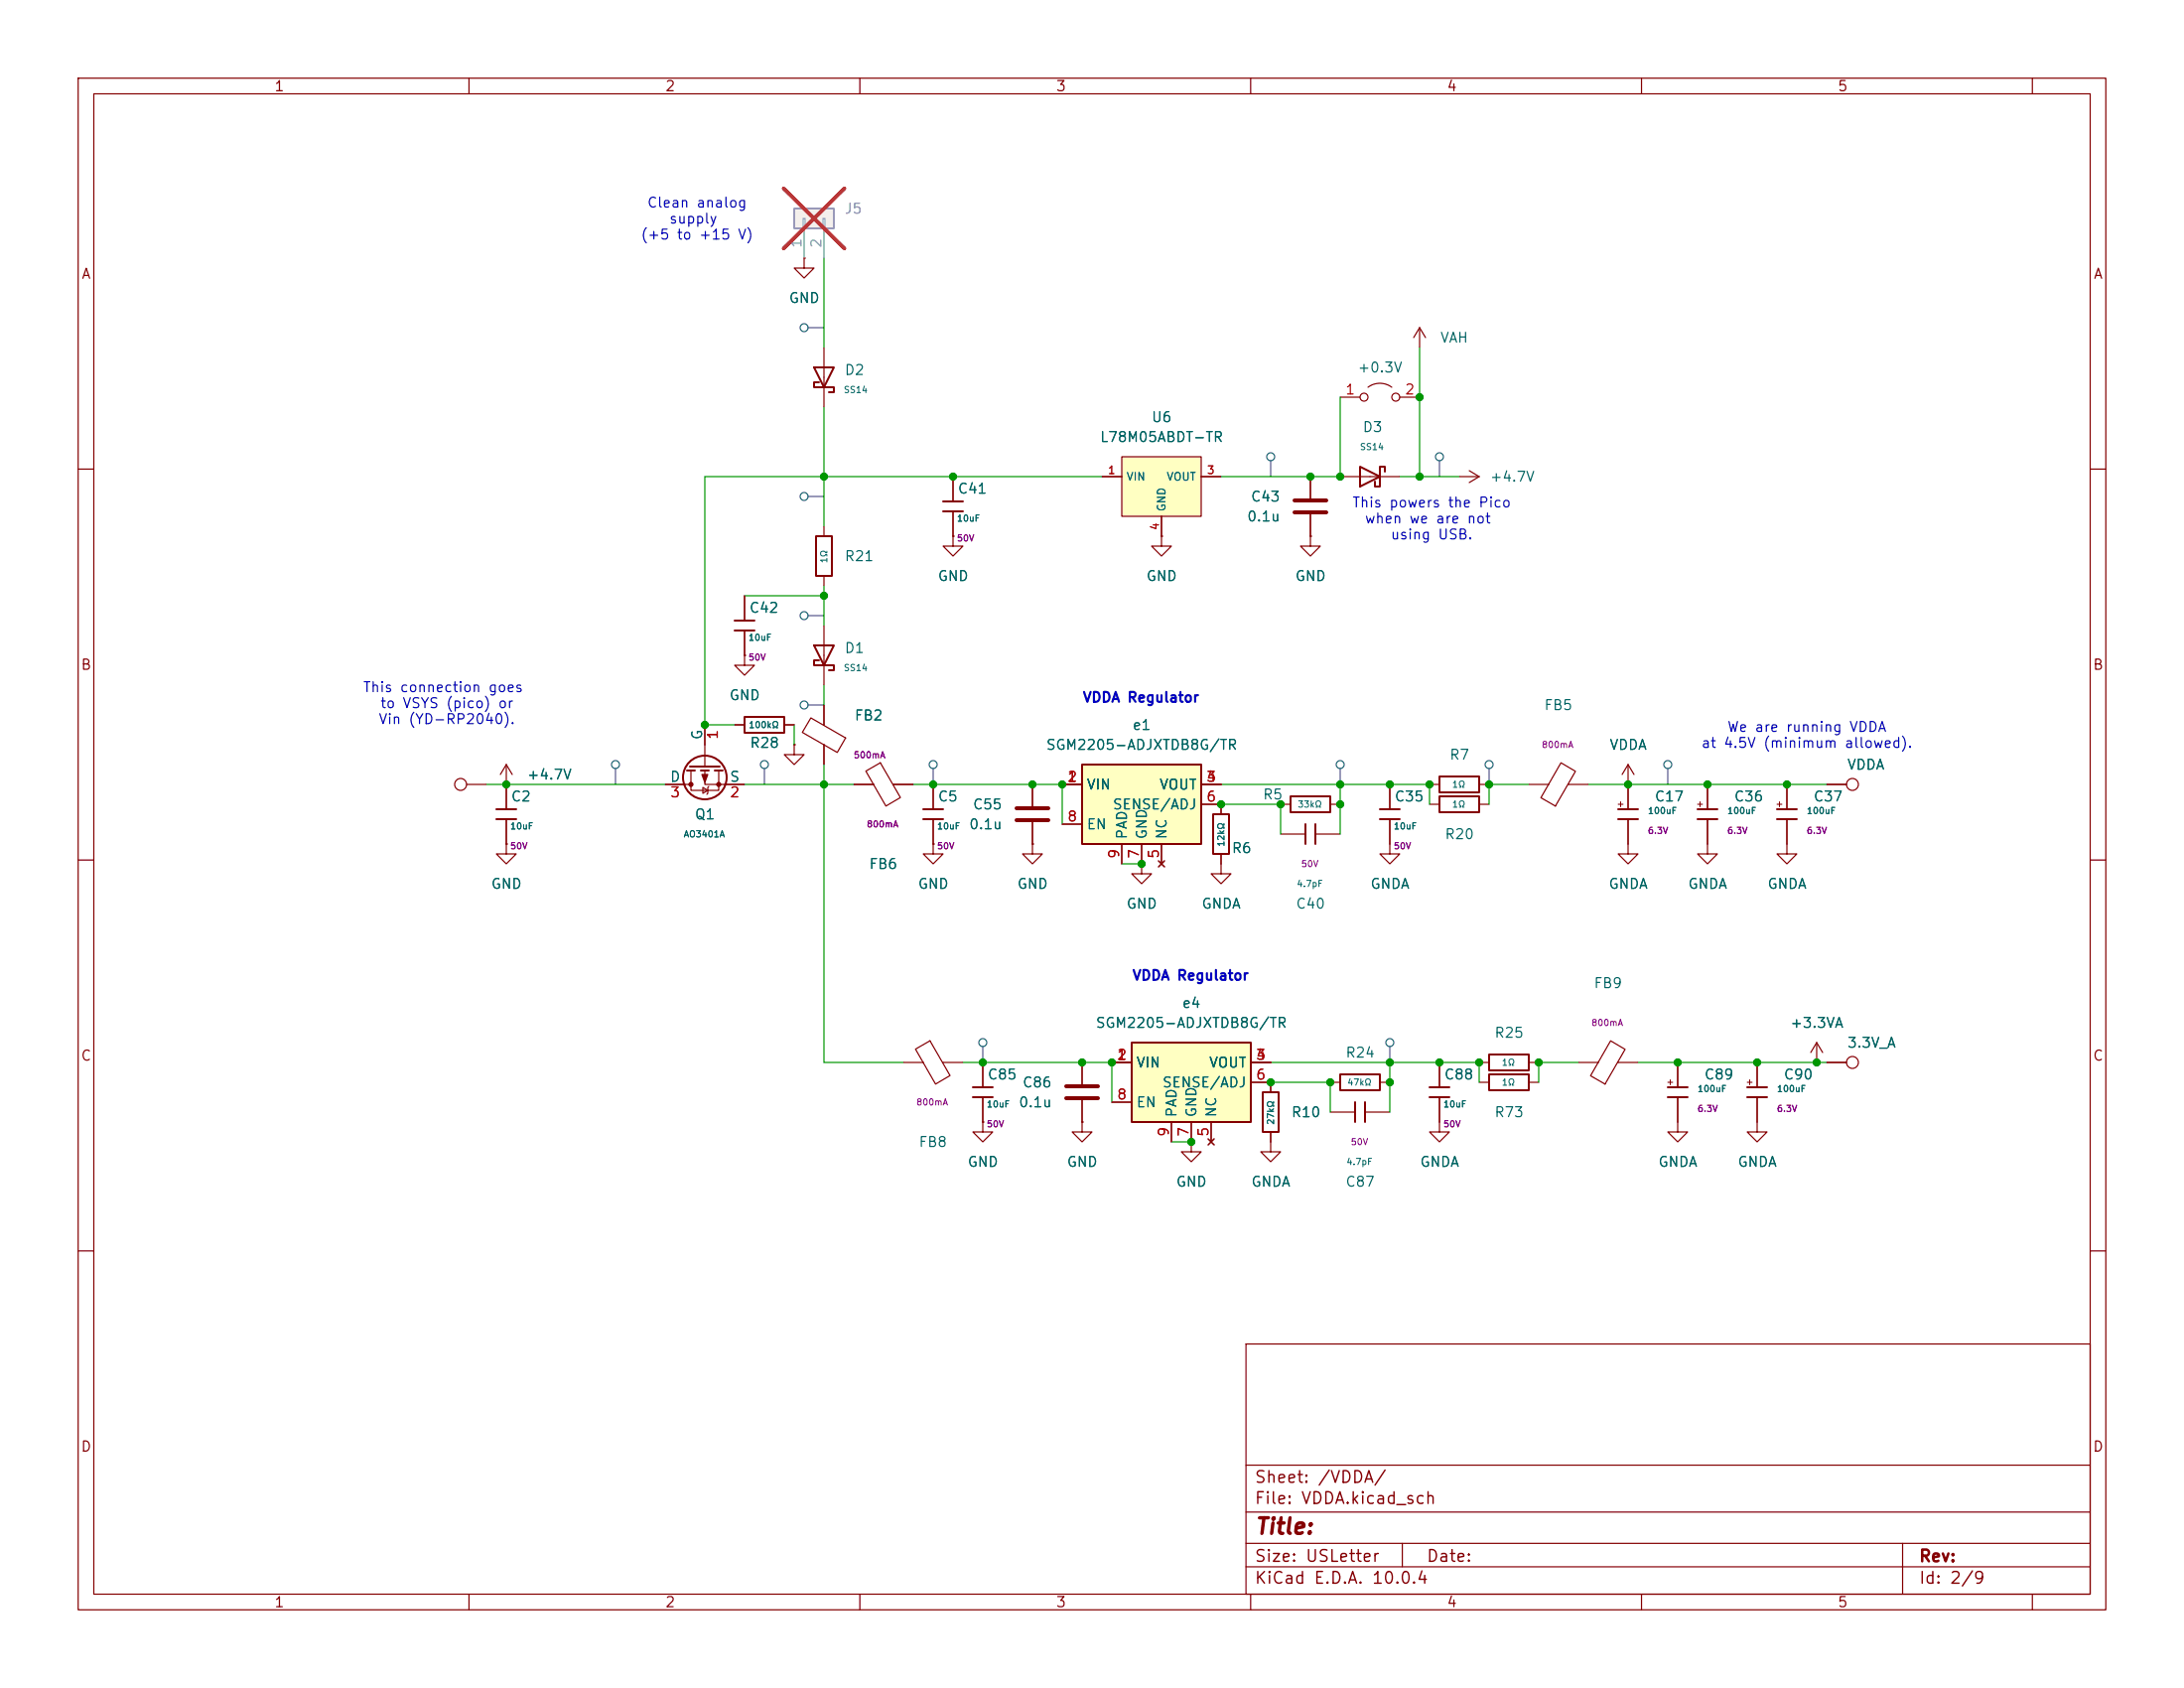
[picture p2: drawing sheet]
<svg xmlns="http://www.w3.org/2000/svg" width="279mm" height="216mm" viewBox="0 0 279 216" stroke-linecap="round" stroke-linejoin="round" font-family="sans-serif">
<g fill="none" stroke="#840000" stroke-width=".15">
<path d="M10 10h259.4v195.9h-259.4zM12 12h255.4v191.9h-255.4zM60 10v2M110 10v2M160 10v2M210 10v2M260 10v2M10 60h2M267.4 60h2M199.7 97.6l1.8 1.1-2.5 4.4-1.9-1.1zM208.3 97.8l-.8 1.3M208.3 97.8l.7 1.3"/>
<path d="M208.3 97.8v2.5M10 110h2M132.1 108v1.2h1.2l-1.2 1.3-1.3-1.3h1.3M132.1 108h.1M132.1 100.3v2.8M132.1 105.2v2.8M195.6 100.3h2.5M200.6 100.3h2.6M267.4 110h2M162.6 138.4v1.3M184.1 135.9v3.2M189.2 135.9h1.3"/>
<path d="M189.2 138.4h1.3M195.6 135.9h1.2M195.6 138.4h1.2M201.9 135.9h2.6M206 133.1l1.9 1.1-2.6 4.5-1.8-1.1zM207 135.9h2.5M214.6 135.9v3.2M224.8 135.9v3.2M232.4 135.9h.1M232.4 133.4l-.8 1.2M232.4 133.4l.8 1.2M232.4 133.4v2.5"/>
<path d="M152.4 146.1v1.2h1.3l-1.3 1.3-1.3-1.3h1.3M152.4 146.1h.1M162.6 144.8v2.5h1.2l-1.2 1.3-1.3-1.3h1.3M170.2 142.2h3.2M174.6 142.2h3.2M184.1 140.3v4.5h1.3l-1.3 1.3-1.2-1.3h1.2M214.6 140.3v4.5h1.3l-1.3 1.3-1.2-1.3h1.2M224.8 140.3v4.5h1.3l-1.3 1.3-1.3-1.3h1.3M10 160h2M159.4 171.9h108v32h-108zM267.4 160h2M159.4 197.4h108"/>
<path d="M159.4 193.4h108M159.4 187.4h108M179.4 197.4v3M243.4 197.4v6.5M60 203.9v2M110 203.9v2M159.4 200.4h108M160 203.9v2M210 203.9v2M260 203.9v2"/>
</g>
<path d="M161.5 139.7h2.1v5.1h-2.1zM182.9 139.1h2.5M190.5 134.9h5.1v2h-5.1zM190.5 137.4h5.1v2h-5.1zM213.4 139.1h2.5M223.5 139.1h2.6M173.4 141v2.5M174.6 141v2.5M182.9 140.3h2.5M213.4 140.3h2.5M223.5 140.3h2.6" fill="none" stroke="#840000" stroke-width=".25"/>
<path d="M130 103.4h4.1M130 104.9h4.1" fill="none" stroke="#840000" stroke-width=".51"/>
<path d="M213.4 138.4h.6M213.7 138.1v.6M223.5 138.4h.7M223.8 138.1v.6" fill="none" stroke="#840000" stroke-width=".13"/>
<path d="M144.8 133.4h15.2v10.1h-15.2z" fill="#ffffc2"/>
<path d="M207 103.5h2.5M207 104.8h2.5M144.8 133.4h15.2v10.1h-15.2z" fill="none" stroke="#840000" stroke-width=".25"/>
<g fill="none" stroke="#840000" stroke-width=".15">
<path d="M148.6 68.6v1.3h1.3l-1.3 1.2-1.3-1.2h1.3M148.6 68.6h.1M167.6 68.6v1.3h1.3l-1.3 1.2-1.2-1.2h1.2M167.6 68.6h.1M167.6 61v2.8M167.6 65.8v2.8M208.3 100.3v3.2M208.3 104.8v3.2M142.2 135.9h2.6M160 135.9h2.6M160 138.4h2.6M142.2 141h2.6"/>
<path d="M149.9 143.5v2.6M152.4 143.5v2.6M154.6 145.7l.7 .7M154.9 143.5v2.6M155.3 145.7l-.7 .7"/>
</g>
<path d="M207 102.9h.6M207.3 102.6v.6" fill="none" stroke="#840000" stroke-width=".13"/>
<path d="M165.6 64h4.1M165.6 65.5h4.1" fill="none" stroke="#840000" stroke-width=".51"/>
<path d="M143.5 58.4h10.2v7.6h-10.2z" fill="#ffffc2"/>
<g fill="none" stroke="#840000" stroke-width=".15">
<path d="M143.5 58.4h10.2v7.6h-10.2zM171.4 50.8h2.6M175 49.5a2.54 2.54 0 0 1 3.1 0M179.1 50.8h2.5M181.6 41.9l-.8 1.3M181.6 41.9l.8 1.3M181.6 41.9v2.6M141 61h2.5M148.6 66v2.6M153.6 61h2.6M171.4 61h7.7M186.7 61h2.5"/>
<path d="M188 60.2l1.2 .8M189.2 61l-1.2 .7M59.7 100.3h2.5M208.3 108v1.2h1.2l-1.2 1.3-1.3-1.3h1.3M218.4 104.8v4.4h1.3l-1.3 1.3-1.2-1.3h1.2M218.4 100.3v3.2M228.6 104.8v4.4h1.3l-1.3 1.3-1.3-1.3h1.3M228.6 100.3v3.2M233.7 100.3h2.5M170.2 138.4h1.2M176.5 138.4h1.3M233.7 135.9h2.5"/>
<circle cx="174.5" cy="50.8" r=".51"/>
<circle cx="178.6" cy="50.8" r=".51"/>
<circle cx="58.9" cy="100.3" r=".76"/>
<circle cx="237" cy="100.3" r=".76"/>
<circle cx="237" cy="135.9" r=".76"/>
</g>
<path d="M174 59.7l2.5 1.3-2.5 1.2zM177.2 60.3v-.6h-.7v2.5h-.6v-.6M217.2 103.5h2.5M217.2 104.8h2.5M227.3 103.5h2.6M227.3 104.8h2.6M171.4 137.4h5.1v2h-5.1z" fill="none" stroke="#840000" stroke-width=".25"/>
<path d="M217.2 102.9h.6M217.5 102.6v.6M227.3 102.9h.7M227.6 102.6v.6" fill="none" stroke="#840000" stroke-width=".13"/>
<path d="M138.4 97.8h15.3v10.2h-15.3z" fill="#ffffc2"/>
<path d="M104.4 68.6h2v5.1h-2zM104.1 82.6h2.6l-1.3 2.5zM104.8 84.5h-.7v.6h2.6v.6h-.7M138.4 97.8h15.3v10.2h-15.3zM184.1 99.3h5.1v2h-5.1zM63.5 103.5h2.5M63.5 104.8h2.5M155.2 104.1h2v5.1h-2z" fill="none" stroke="#840000" stroke-width=".25"/>
<g fill="none" stroke="#840000" stroke-width=".15">
<path d="M105.4 67.3v1.3M105.4 73.7v1.2M121.9 68.6v1.3h1.3l-1.3 1.2-1.3-1.2h1.3M121.9 68.6h.1M101.6 95.3v1.2h1.3l-1.3 1.3-1.3-1.3h1.3M101.6 95.3h.1M103.7 91.8l4.5 2.6-1.1 1.8-4.5-2.5zM105.4 80v7.6M105.4 90.2v2.6M105.4 95.3v2.5M64.8 100.3v3.2M64.8 104.8v3.2"/>
<path d="M135.9 100.3h2.5M135.9 105.4h2.5M143.5 108v2.5M146 110.5v1.3h1.3l-1.3 1.2-1.2-1.2h1.2M146 110.5h.1M146 108v2.5M148.2 110.1l.8 .8M148.6 108v2.5M149 110.1l-.8 .8M153.7 100.3h2.5M153.7 102.9h2.5v1.2M156.2 109.2v2.6h1.3l-1.3 1.2-1.3-1.2h1.3"/>
<path d="M182.9 100.3h1.2M189.2 100.3h1.3"/>
</g>
<path d="M101.6 26.7h5.1v2.5h-5.1z" fill="#f0f0f0"/>
<path d="M101.6 26.7h5.1v2.5h-5.1z" fill="none" stroke="#a1a1a1" stroke-width=".25"/>
<path d="M102.7 27.9h.3v1.3h-.3zM102.9 29.2v3.8M105.3 27.9h.2v1.3h-.2zM105.4 29.2v3.8" fill="none" stroke="#a1a1a1" stroke-width=".15"/>
<path d="M100.3 24.1l7.7 7.7M108 24.1l-7.7 7.7" fill="none" stroke="#e12e31" stroke-width=".46"/>
<g fill="none" stroke="#840000" stroke-width=".15">
<path d="M102.9 33v1.3h1.2l-1.2 1.3-1.3-1.3h1.3M102.9 33h.1M105.4 44.5v7.6M95.2 76.2v3.2M121.9 68.6h.1M121.9 61v3.1M121.9 65.4v3.2M141 61h2.5M148.6 68.6h.1M148.6 66v2.6M153.6 61h2.6M167.6 68.6h.1"/>
<path d="M167.6 61v2.8M167.6 65.8v2.8M64.8 97.8l-.8 1.3M64.8 97.8l.7 1.3M64.8 97.8v5.7M88.4 98.6v2.5h3.5v-2.5M90.2 98.6v1.7h5M90.2 92.7v5.3M94 92.7h1.2M95.2 83.8v1.3h1.3l-1.3 1.3-1.2-1.3h1.2M95.2 83.8h.1M95.2 80.6v3.2"/>
<path d="M100.3 92.7h1.3M101.6 95.3h.1M105.4 90.2v2.5M105.4 95.3v2.5M110.8 98.6l1.8-1 2.6 4.4-1.9 1.1zM64.8 108v1.2h1.2l-1.2 1.3-1.3-1.3h1.3M64.8 108h.1M64.8 104.8v3.2M85.1 100.3h3.3M89.9 100.7l.7 .4-.7 .4zM90.7 100.6l-.1 .1v.8l-.2 .1M109.2 100.3h2.6"/>
<path d="M114.2 100.3h2.6M119.4 108v1.2h1.2l-1.2 1.3-1.3-1.3h1.3M119.4 108h.1M119.4 100.3v3.2M119.4 104.8v3.2M132.1 108h.1M132.1 100.3v2.8M132.1 105.2v2.8M135.9 100.3h2.5M135.9 105.4h2.5M143.5 108v2.5M146 110.5h.1"/>
<path d="M146 108v2.5M148.2 110.1l.8 .8M148.6 108v2.5M149 110.1l-.8 .8M153.7 102.9h2.5v1.2M153.7 100.3h2.5M156.2 109.2v1.3M163.8 102.9h1.3M163.8 106.7h3.2M168.3 106.7h3.1M170.2 102.9h1.2M177.8 104.8v4.4h1.3l-1.3 1.3-1.3-1.3h1.3"/>
<path d="M177.8 100.3v3.2M182.9 102.9h1.2M189.2 102.9h1.3M208.3 100.3v3.2M208.3 104.8v3.2M218.4 100.3v3.2M218.4 104.8v3.2M228.6 100.3v3.2M228.6 104.8v3.2M233.7 100.3h2.5M115.6 135.9h2.5M117.1 134.2l1.9-1.1 2.5 4.5-1.8 1.1z"/>
<path d="M120.6 135.9h2.6M125.7 135.9v3.2M138.4 135.9v2.8M142.2 135.9h2.6M160 135.9h2.6M160 138.4h2.6v1.3M184.1 135.9v3.2M214.6 135.9v3.2M224.8 135.9v3.2M232.4 135.9h.1M233.7 135.9h2.5M125.7 143.5v1.3h1.3l-1.3 1.3-1.2-1.3h1.2"/>
<path d="M125.7 143.5h.1M125.7 140.3v3.2M138.4 143.5v1.3h1.3l-1.3 1.3-1.2-1.3h1.2M138.4 143.5h.1M138.4 140.7v2.8M142.2 141h2.6M149.9 143.5v2.6M152.4 146.1h.1M152.4 143.5v2.6M154.6 145.7l.7 .7M154.9 143.5v2.6M155.3 145.7l-.7 .7"/>
<path d="M162.6 144.8v1.3M184.1 140.3v3.2M214.6 140.3v3.2M224.8 140.3v3.2"/>
</g>
<g fill="none" stroke="#840000" stroke-width=".25">
<path d="M104.1 47h2.6l-1.3 2.5zM104.8 48.9h-.7v.6h2.6v.7h-.7M94 79.4h2.5M120.6 64.1h2.6M120.6 65.4h2.6M87.9 98.6h1M88.3 98h3.8M89.7 98.6h1M91.4 98.6h1.1M94 80.6h2.5M95.2 91.7h5.1v2h-5.1zM118.1 103.5h2.5"/>
<path d="M118.1 104.8h2.5M165.1 101.9h5.1v2h-5.1zM167 105.4v2.6M168.3 105.4v2.6M176.5 103.5h2.6M176.5 104.8h2.6M184.1 101.9h5.1v2h-5.1zM124.5 139.1h2.5M124.5 140.3h2.5"/>
<circle cx="90.2" cy="99.4" r="2.79"/>
</g>
<g fill="#840000" stroke="#840000" stroke-width=".15">
<path d="M89.8 99.1h.8l-.4 1z"/>
<circle cx="88.4" cy="100.3" r=".25"/>
<circle cx="91.9" cy="100.3" r=".25"/>
</g>
<path d="M136.4 138.9h4.1M136.4 140.5h4.1" fill="none" stroke="#840000" stroke-width=".51"/>
<g fill="none" stroke="#484848" stroke-width=".15">
<path d="M103.4 41.9h2M162.6 58.9v2.1M184.1 58.9v2.1M103.4 78.7h2M103.4 63.5h2M78.7 98.3v2M97.8 98.3v2M103.4 90.2h2M119.4 98.3v2M171.4 98.3v2M190.5 98.3v2M213.4 98.3v2"/>
<path d="M125.7 133.9v2M177.8 133.9v2"/>
<circle cx="102.9" cy="41.9" r=".51"/>
<circle cx="162.6" cy="58.4" r=".51"/>
<circle cx="184.2" cy="58.4" r=".51"/>
<circle cx="102.9" cy="78.7" r=".51"/>
<circle cx="102.9" cy="63.5" r=".51"/>
<circle cx="78.7" cy="97.8" r=".51"/>
<circle cx="97.8" cy="97.8" r=".51"/>
<circle cx="102.9" cy="90.2" r=".51"/>
<circle cx="119.4" cy="97.8" r=".51"/>
<circle cx="171.5" cy="97.8" r=".51"/>
<circle cx="190.5" cy="97.8" r=".51"/>
<circle cx="213.4" cy="97.8" r=".51"/>
<circle cx="125.7" cy="133.4" r=".51"/>
<circle cx="177.8" cy="133.4" r=".51"/>
</g>
<g fill="none" stroke="#009600" stroke-width=".15">
<path d="M105.4 33v11.5M105.4 52.1v15.2M171.4 50.8v10.2h-15.2M181.6 44.5v16.5M95.2 76.2h10.2M105.4 74.9v5.1M141 61h-50.8v31.7h3.8M179.1 61h7.6M101.6 92.7v2.6M105.4 87.6v2.6M105.4 97.8v38.1h10.2M62.2 100.3h22.9"/>
<path d="M95.2 100.3h14M116.8 100.3h19.1v5.1M143.5 110.5h2.5M156.2 100.3h26.7v2.6M156.2 102.9h7.6v3.8M171.4 100.3v6.4M195.6 100.3h-5.1v2.6M203.2 100.3h30.5M123.2 135.9h19v5.1M162.6 135.9h26.6v2.5M162.6 138.4h7.6v3.8M177.8 135.9v6.3"/>
<path d="M201.9 135.9h-5.1v2.5M209.5 135.9h24.2M149.9 146.1h2.5"/>
</g>
<g fill="#009600" stroke="#009600" stroke-width=".13">
<circle cx="105.4" cy="100.3" r=".46"/>
<circle cx="105.4" cy="61" r=".46"/>
<circle cx="105.4" cy="76.2" r=".46"/>
<circle cx="90.2" cy="92.7" r=".46"/>
<circle cx="64.8" cy="100.3" r=".46"/>
<circle cx="224.8" cy="135.9" r=".46"/>
<circle cx="196.8" cy="135.9" r=".46"/>
<circle cx="214.6" cy="135.9" r=".46"/>
<circle cx="190.5" cy="100.3" r=".46"/>
<circle cx="232.4" cy="135.9" r=".46"/>
<circle cx="218.4" cy="100.3" r=".46"/>
<circle cx="208.3" cy="100.3" r=".46"/>
<circle cx="228.6" cy="100.3" r=".46"/>
<circle cx="171.4" cy="61" r=".46"/>
<circle cx="167.6" cy="61" r=".46"/>
<circle cx="181.6" cy="61" r=".46"/>
<circle cx="181.6" cy="50.8" r=".46"/>
<circle cx="177.8" cy="135.9" r=".46"/>
<circle cx="184.1" cy="135.9" r=".46"/>
<circle cx="170.2" cy="138.4" r=".46"/>
<circle cx="177.8" cy="138.4" r=".46"/>
<circle cx="189.2" cy="135.9" r=".46"/>
<circle cx="162.6" cy="138.4" r=".46"/>
<circle cx="152.4" cy="146.1" r=".46"/>
<circle cx="119.4" cy="100.3" r=".46"/>
<circle cx="132.1" cy="100.3" r=".46"/>
<circle cx="146" cy="110.5" r=".46"/>
<circle cx="138.4" cy="135.9" r=".46"/>
<circle cx="142.2" cy="135.9" r=".46"/>
<circle cx="125.7" cy="135.9" r=".46"/>
<circle cx="121.9" cy="61" r=".46"/>
<circle cx="135.9" cy="100.3" r=".46"/>
<circle cx="177.8" cy="100.3" r=".46"/>
<circle cx="171.4" cy="100.3" r=".46"/>
<circle cx="163.8" cy="102.9" r=".46"/>
<circle cx="156.2" cy="102.9" r=".46"/>
<circle cx="182.9" cy="100.3" r=".46"/>
<circle cx="171.4" cy="102.9" r=".46"/>
</g>
<text font-size="2" fill="#840000" x="160.4" y="196.7">Title:</text>
<g font-size="1.5" fill="#840000">
<text x="160.4" y="190">Sheet: /VDDA/</text>
<text x="160.4" y="192.7">File: VDDA.kicad_sch</text>
<text x="160.4" y="202.9">KiCad E.D.A. 10.0.4</text>
<text x="160.4" y="200.1">Size: USLetter</text>
<text x="182.4" y="200.1">Date:</text>
<text x="245.4" y="200.1">Rev:</text>
<text x="245.4" y="202.9">Id: 2/9</text>
</g>
<g font-size="1.3" fill="#840000">
<text x="35" y="12">1</text>
<text x="85" y="12">2</text>
<text x="135" y="12">3</text>
<text x="185" y="12">4</text>
<text x="235" y="12">5</text>
<text x="10.3" y="36">A</text>
<text x="267.7" y="36">A</text>
<text x="10.3" y="86">B</text>
<text x="267.7" y="86">B</text>
<text x="10.3" y="136">C</text>
<text x="267.7" y="136">C</text>
<text x="10.3" y="186">D</text>
<text x="267.7" y="186">D</text>
<text x="35" y="205.9">1</text>
<text x="85" y="205.9">2</text>
<text x="135" y="205.9">3</text>
<text x="185" y="205.9">4</text>
<text x="235" y="205.9">5</text>
</g>
<g font-size="1.3" fill="#0000c2">
<text x="82.7" y="26.9">Clean analog</text>
<text x="85.5" y="28.9">supply</text>
<text x="81.9" y="31">(+5 to +15 V)</text>
<text x="172.9" y="65.2">This powers the Pico</text>
<text x="174.5" y="67.3">when we are not</text>
<text x="177.8" y="69.3">using USB.</text>
<text x="46.3" y="88.8">This connection goes</text>
<text x="48.3" y="92.9">Vin (YD-RP2040).</text>
<text x="48.6" y="90.9">to VSYS (pico) or</text>
<text x="138.4" y="90.1">VDDA Regulator</text>
<text x="217.6" y="96">at 4.5V (minimum allowed).</text>
<text x="220.9" y="93.9">We are running VDDA</text>
<text x="144.8" y="125.7">VDDA Regulator</text>
</g>
<text font-size="1.3" fill="#989898" x="108" y="27.6">J5</text>
<g font-size="1.3" fill="#aaa">
<text x="102.8" y="31.8" transform="rotate(-90 102.8 31.8)">1</text>
<text x="105.4" y="31.8" transform="rotate(-90 105.4 31.8)">2</text>
</g>
<g font-size="1.3" fill="#006464">
<text x="100.8" y="39.1">GND</text>
<text x="173.6" y="48">+0.3V</text>
<text x="184.2" y="44.2">VAH</text>
<text x="108" y="48.3">D2</text>
<text x="140.6" y="56.9">L78M05ABDT-TR</text>
<text x="147.2" y="54.3">U6</text>
<text x="174.2" y="55.6">D3</text>
<text x="122.4" y="63.5">C41</text>
<text x="159.9" y="64.5">C43</text>
<text x="190.5" y="61.9">+4.7V</text>
<text x="159.4" y="67">0.1u</text>
<text x="108" y="72.1">R21</text>
<text x="119.9" y="74.6">GND</text>
<text x="146.6" y="74.6">GND</text>
<text x="165.6" y="74.6">GND</text>
<text x="95.8" y="78.7">C42</text>
<text x="108" y="83.8">D1</text>
<text x="93.2" y="89.9">GND</text>
<text x="90.1" y="94.7" transform="rotate(-90 90.1 94.7)">G</text>
<text x="95.8" y="96">R28</text>
<text x="109.2" y="92.5">FB2</text>
<text x="144.8" y="93.7">e1</text>
<text x="197.5" y="91.1">FB5</text>
<text x="67.3" y="100">+4.7V</text>
<text x="85.6" y="100.3">D</text>
<text x="93.3" y="100.3">S</text>
<text x="133.7" y="96.2">SGM2205-ADJXTDB8G/TR</text>
<text x="138.9" y="101.3">VIN</text>
<text x="148.2" y="101.3">VOUT</text>
<text x="185.3" y="97.5">R7</text>
<text x="205.8" y="96.2">VDDA</text>
<text x="236.2" y="98.8">VDDA</text>
<text x="65.3" y="102.8">C2</text>
<text x="88.8" y="105.1">Q1</text>
<text x="119.9" y="102.8">C5</text>
<text x="123.9" y="106.4">0.1u</text>
<text x="124.4" y="103.8">C55</text>
<text x="138.9" y="106.4">EN</text>
<text x="142.3" y="103.8">SENSE/ADJ</text>
<text x="144.5" y="107.4" transform="rotate(-90 144.5 107.4)">PAD</text>
<text x="147" y="107.4" transform="rotate(-90 147 107.4)">GND</text>
<text x="149.6" y="107.4" transform="rotate(-90 149.6 107.4)">NC</text>
<text x="161.5" y="102.6">R5</text>
<text x="178.3" y="102.8">C35</text>
<text x="184.7" y="107.7">R20</text>
<text x="211.6" y="102.8">C17</text>
<text x="221.8" y="102.8">C36</text>
<text x="231.9" y="102.8">C37</text>
<text x="111.1" y="111.5">FB6</text>
<text x="157.5" y="109.4">R6</text>
<text x="62.7" y="114">GND</text>
<text x="117.3" y="114">GND</text>
<text x="130" y="114">GND</text>
<text x="144" y="116.5">GND</text>
<text x="153.6" y="116.5">GNDA</text>
<text x="165.7" y="116.5">C40</text>
<text x="175.2" y="114">GNDA</text>
<text x="205.7" y="114">GNDA</text>
<text x="215.9" y="114">GNDA</text>
<text x="226" y="114">GNDA</text>
<text x="140.1" y="131.8">SGM2205-ADJXTDB8G/TR</text>
<text x="151.1" y="129.2">e4</text>
<text x="203.8" y="126.7">FB9</text>
<text x="228.9" y="131.8">+3.3VA</text>
<text x="145.3" y="136.9">VIN</text>
<text x="154.6" y="136.9">VOUT</text>
<text x="172" y="135.6">R24</text>
<text x="191.1" y="133.1">R25</text>
<text x="236.2" y="134.3">3.3V_A</text>
<text x="126.2" y="138.4">C85</text>
<text x="130.2" y="141.9">0.1u</text>
<text x="130.7" y="139.4">C86</text>
<text x="145.3" y="141.9">EN</text>
<text x="148.6" y="139.4">SENSE/ADJ</text>
<text x="150.8" y="143" transform="rotate(-90 150.8 143)">PAD</text>
<text x="153.4" y="143" transform="rotate(-90 153.4 143)">GND</text>
<text x="155.9" y="143" transform="rotate(-90 155.9 143)">NC</text>
<text x="165.1" y="143.2">R10</text>
<text x="184.7" y="138.4">C88</text>
<text x="191.1" y="143.2">R73</text>
<text x="217.9" y="138.4">C89</text>
<text x="228.1" y="138.4">C90</text>
<text x="117.4" y="147">FB8</text>
<text x="123.7" y="149.6">GND</text>
<text x="136.4" y="149.6">GND</text>
<text x="181.6" y="149.6">GNDA</text>
<text x="212" y="149.6">GNDA</text>
<text x="222.2" y="149.6">GNDA</text>
<text x="150.4" y="152.1">GND</text>
<text x="160" y="152.1">GNDA</text>
<text x="172" y="152.1">C87</text>
</g>
<g font-size="1.3" fill="#a90000">
<text x="172" y="50.8">1</text>
<text x="179.6" y="50.8">2</text>
<text x="92.1" y="94.7" transform="rotate(-90 92.1 94.7)">1</text>
<text x="136.5" y="100.3">1</text>
<text x="136.5" y="100.3">2</text>
<text x="154.2" y="100.3">3</text>
<text x="154.2" y="100.3">4</text>
<text x="85.7" y="102.3">3</text>
<text x="93.3" y="102.3">2</text>
<text x="136.5" y="105.4">8</text>
<text x="154.2" y="102.8">6</text>
<text x="143.5" y="109.9" transform="rotate(-90 143.5 109.9)">9</text>
<text x="146" y="109.9" transform="rotate(-90 146 109.9)">7</text>
<text x="148.6" y="109.9" transform="rotate(-90 148.6 109.9)">5</text>
<text x="142.8" y="135.9">1</text>
<text x="142.8" y="135.9">2</text>
<text x="160.6" y="135.9">3</text>
<text x="160.6" y="135.9">4</text>
<text x="142.8" y="140.9">8</text>
<text x="160.6" y="138.4">6</text>
<text x="149.8" y="145.5" transform="rotate(-90 149.8 145.5)">9</text>
<text x="152.4" y="145.5" transform="rotate(-90 152.4 145.5)">7</text>
<text x="154.9" y="145.5" transform="rotate(-90 154.9 145.5)">5</text>
</g>
<g font-size="1" fill="#a90000">
<text x="141.6" y="60.9">1</text>
<text x="154.3" y="60.9">3</text>
<text x="148.5" y="67.9" transform="rotate(-90 148.5 67.9)">4</text>
</g>
<g font-size="1" fill="#006464">
<text x="144" y="61.7">VIN</text>
<text x="149.2" y="61.7">VOUT</text>
<text x="149.4" y="65.5" transform="rotate(-90 149.4 65.5)">GND</text>
</g>
<g font-size=".8" fill="#006464">
<text x="107.9" y="50.5">SS14</text>
<text x="173.9" y="57.8">SS14</text>
<text x="122.3" y="66.9">10uF</text>
<text x="106" y="72.1" transform="rotate(-90 106 72.1)">1Ω</text>
<text x="95.7" y="82.1">10uF</text>
<text x="107.9" y="86">SS14</text>
<text x="95.7" y="93.3">100kΩ</text>
<text x="185.7" y="100.9">1Ω</text>
<text x="65.2" y="106.3">10uF</text>
<text x="87.4" y="107.3">AO3401A</text>
<text x="119.8" y="106.3">10uF</text>
<text x="165.9" y="103.5">33kΩ</text>
<text x="178.2" y="106.3">10uF</text>
<text x="185.7" y="103.5">1Ω</text>
<text x="210.7" y="104.3">100uF</text>
<text x="220.9" y="104.3">100uF</text>
<text x="231.1" y="104.3">100uF</text>
<text x="156.8" y="108.4" transform="rotate(-90 156.8 108.4)">12kΩ</text>
<text x="165.8" y="113.6">4.7pF</text>
<text x="192.1" y="136.5">1Ω</text>
<text x="126.2" y="141.8">10uF</text>
<text x="163.2" y="143.9" transform="rotate(-90 163.2 143.9)">27kΩ</text>
<text x="172.3" y="139">47kΩ</text>
<text x="184.6" y="141.8">10uF</text>
<text x="192.1" y="139">1Ω</text>
<text x="217.1" y="139.9">100uF</text>
<text x="227.3" y="139.9">100uF</text>
<text x="172.2" y="149.2">4.7pF</text>
</g>
<g font-size=".8" fill="#840084">
<text x="122.3" y="69.4">50V</text>
<text x="95.7" y="84.7">50V</text>
<text x="197.2" y="95.9">800mA</text>
<text x="109.1" y="97.2">500mA</text>
<text x="110.8" y="106">800mA</text>
<text x="210.7" y="106.8">6.3V</text>
<text x="220.9" y="106.8">6.3V</text>
<text x="231.1" y="106.8">6.3V</text>
<text x="65.2" y="108.8">50V</text>
<text x="119.8" y="108.8">50V</text>
<text x="166.4" y="111.1">50V</text>
<text x="178.2" y="108.8">50V</text>
<text x="203.5" y="131.4">800mA</text>
<text x="117.2" y="141.6">800mA</text>
<text x="217.1" y="142.4">6.3V</text>
<text x="227.3" y="142.4">6.3V</text>
<text x="126.2" y="144.4">50V</text>
<text x="172.7" y="146.7">50V</text>
<text x="184.6" y="144.4">50V</text>
</g>
</svg>
